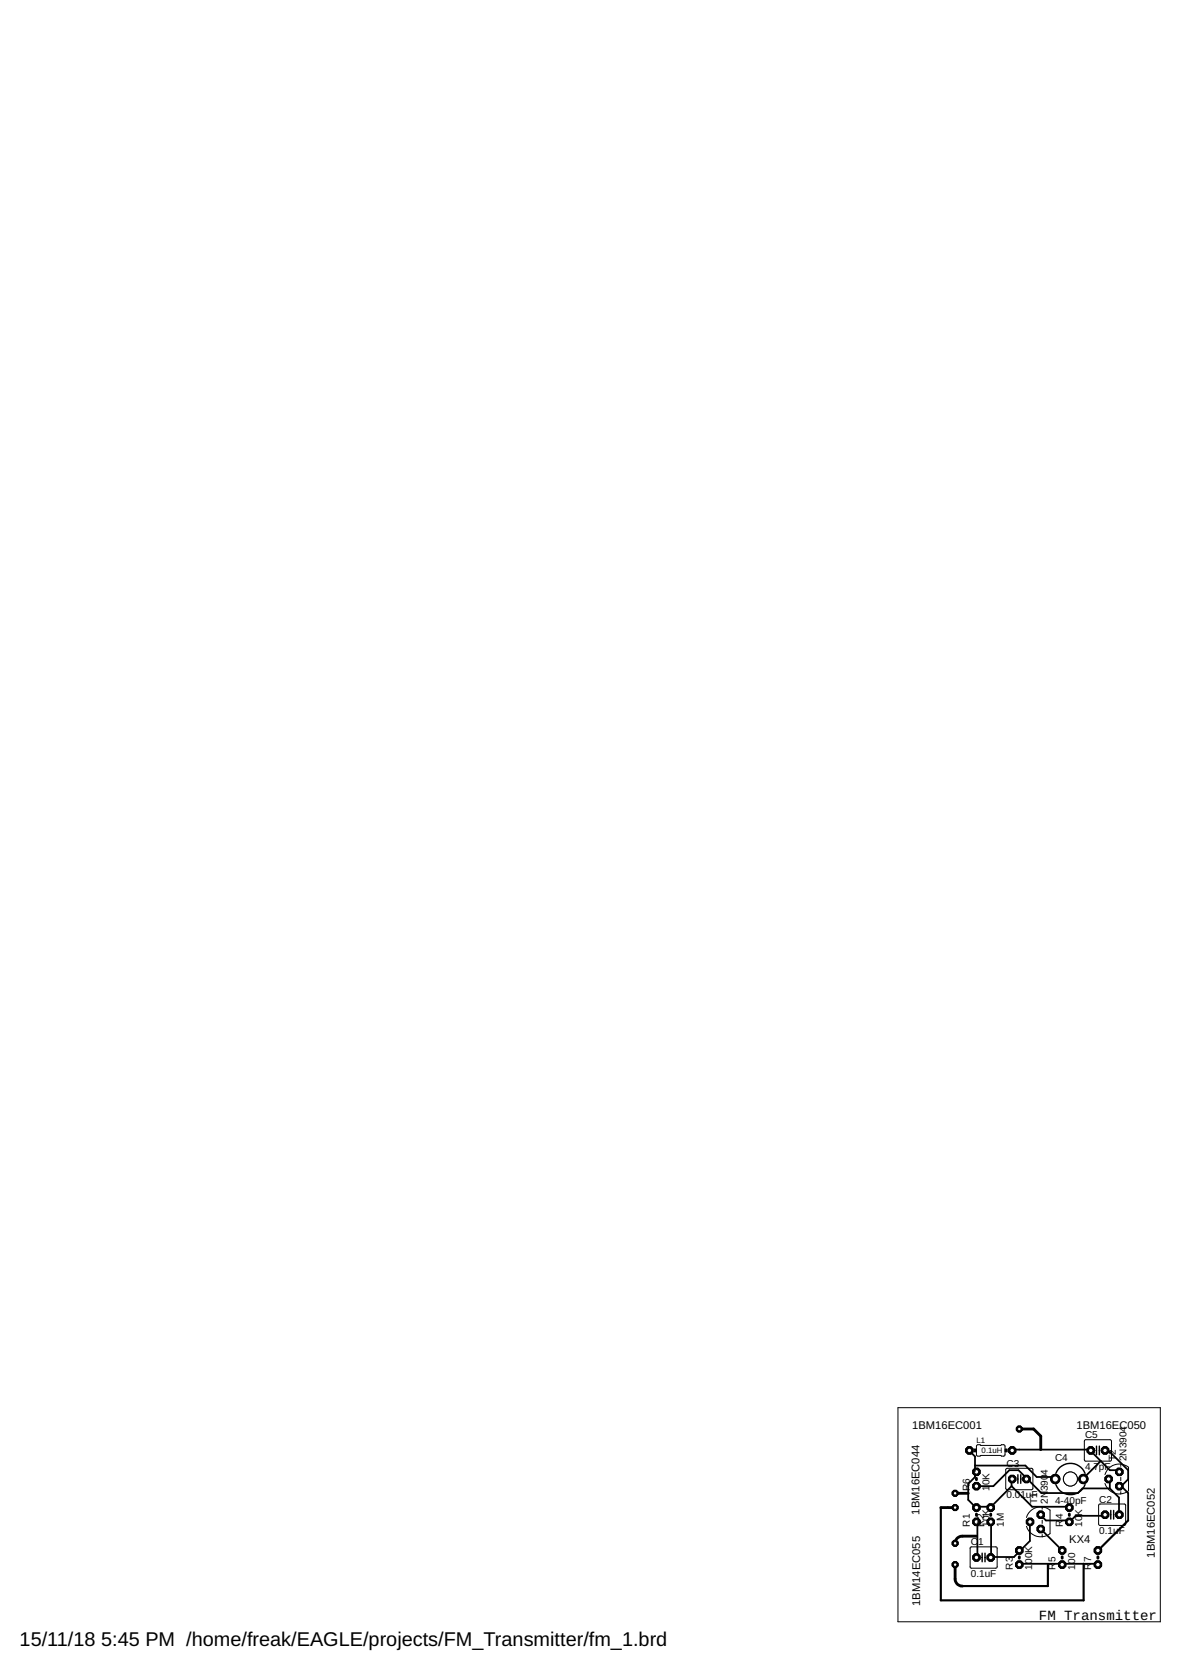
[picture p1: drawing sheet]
<svg xmlns="http://www.w3.org/2000/svg" width="210mm" height="297mm" viewBox="0 0 210 297" stroke-linecap="round" stroke-linejoin="round" font-family="sans-serif">
<circle cx="173.5" cy="276.9" r=".71" fill="#000" stroke="#000" stroke-width=".18"/>
<circle cx="173.5" cy="276.9" r=".4" fill="#fff" stroke="#000" stroke-width=".18"/>
<circle cx="176.1" cy="276.9" r=".71" fill="#000" stroke="#000" stroke-width=".18"/>
<circle cx="176.1" cy="276.9" r=".4" fill="#fff" stroke="#000" stroke-width=".18"/>
<circle cx="196.4" cy="269.3" r=".71" fill="#000" stroke="#000" stroke-width=".18"/>
<circle cx="196.4" cy="269.3" r=".4" fill="#fff" stroke="#000" stroke-width=".18"/>
<circle cx="198.9" cy="269.3" r=".71" fill="#000" stroke="#000" stroke-width=".18"/>
<circle cx="198.9" cy="269.3" r=".4" fill="#fff" stroke="#000" stroke-width=".18"/>
<circle cx="179.9" cy="262.9" r=".71" fill="#000" stroke="#000" stroke-width=".18"/>
<circle cx="179.9" cy="262.9" r=".4" fill="#fff" stroke="#000" stroke-width=".18"/>
<circle cx="182.4" cy="262.9" r=".71" fill="#000" stroke="#000" stroke-width=".18"/>
<circle cx="182.4" cy="262.9" r=".4" fill="#fff" stroke="#000" stroke-width=".18"/>
<circle cx="187.6" cy="262.9" r=".83" fill="#000" stroke="#000" stroke-width=".18"/>
<circle cx="187.6" cy="262.9" r=".55" fill="#fff" stroke="#000" stroke-width=".18"/>
<circle cx="192.6" cy="262.9" r=".83" fill="#000" stroke="#000" stroke-width=".18"/>
<circle cx="192.6" cy="262.9" r=".55" fill="#fff" stroke="#000" stroke-width=".18"/>
<circle cx="193.9" cy="257.8" r=".71" fill="#000" stroke="#000" stroke-width=".18"/>
<circle cx="193.9" cy="257.8" r=".4" fill="#fff" stroke="#000" stroke-width=".18"/>
<circle cx="196.4" cy="257.8" r=".71" fill="#000" stroke="#000" stroke-width=".18"/>
<circle cx="196.4" cy="257.8" r=".4" fill="#fff" stroke="#000" stroke-width=".18"/>
<circle cx="172.3" cy="257.8" r=".71" fill="#000" stroke="#000" stroke-width=".18"/>
<circle cx="172.3" cy="257.8" r=".4" fill="#fff" stroke="#000" stroke-width=".18"/>
<circle cx="179.9" cy="257.8" r=".71" fill="#000" stroke="#000" stroke-width=".18"/>
<circle cx="179.9" cy="257.8" r=".4" fill="#fff" stroke="#000" stroke-width=".18"/>
<circle cx="173.5" cy="270.5" r=".71" fill="#000" stroke="#000" stroke-width=".18"/>
<circle cx="173.5" cy="270.5" r=".4" fill="#fff" stroke="#000" stroke-width=".18"/>
<circle cx="173.5" cy="268" r=".71" fill="#000" stroke="#000" stroke-width=".18"/>
<circle cx="173.5" cy="268" r=".4" fill="#fff" stroke="#000" stroke-width=".18"/>
<circle cx="176.1" cy="270.5" r=".71" fill="#000" stroke="#000" stroke-width=".18"/>
<circle cx="176.1" cy="270.5" r=".4" fill="#fff" stroke="#000" stroke-width=".18"/>
<circle cx="176.1" cy="268" r=".71" fill="#000" stroke="#000" stroke-width=".18"/>
<circle cx="176.1" cy="268" r=".4" fill="#fff" stroke="#000" stroke-width=".18"/>
<circle cx="181.2" cy="278.1" r=".71" fill="#000" stroke="#000" stroke-width=".18"/>
<circle cx="181.2" cy="278.1" r=".4" fill="#fff" stroke="#000" stroke-width=".18"/>
<circle cx="181.2" cy="275.6" r=".71" fill="#000" stroke="#000" stroke-width=".18"/>
<circle cx="181.2" cy="275.6" r=".4" fill="#fff" stroke="#000" stroke-width=".18"/>
<circle cx="190.1" cy="270.5" r=".71" fill="#000" stroke="#000" stroke-width=".18"/>
<circle cx="190.1" cy="270.5" r=".4" fill="#fff" stroke="#000" stroke-width=".18"/>
<circle cx="190.1" cy="268" r=".71" fill="#000" stroke="#000" stroke-width=".18"/>
<circle cx="190.1" cy="268" r=".4" fill="#fff" stroke="#000" stroke-width=".18"/>
<circle cx="188.8" cy="278.1" r=".71" fill="#000" stroke="#000" stroke-width=".18"/>
<circle cx="188.8" cy="278.1" r=".4" fill="#fff" stroke="#000" stroke-width=".18"/>
<circle cx="188.8" cy="275.6" r=".71" fill="#000" stroke="#000" stroke-width=".18"/>
<circle cx="188.8" cy="275.6" r=".4" fill="#fff" stroke="#000" stroke-width=".18"/>
<circle cx="173.5" cy="264.2" r=".71" fill="#000" stroke="#000" stroke-width=".18"/>
<circle cx="173.5" cy="264.2" r=".4" fill="#fff" stroke="#000" stroke-width=".18"/>
<circle cx="173.5" cy="261.6" r=".71" fill="#000" stroke="#000" stroke-width=".18"/>
<circle cx="173.5" cy="261.6" r=".4" fill="#fff" stroke="#000" stroke-width=".18"/>
<circle cx="195.1" cy="278.1" r=".71" fill="#000" stroke="#000" stroke-width=".18"/>
<circle cx="195.1" cy="278.1" r=".4" fill="#fff" stroke="#000" stroke-width=".18"/>
<circle cx="195.1" cy="275.6" r=".71" fill="#000" stroke="#000" stroke-width=".18"/>
<circle cx="195.1" cy="275.6" r=".4" fill="#fff" stroke="#000" stroke-width=".18"/>
<circle cx="185" cy="269.3" r=".71" fill="#000" stroke="#000" stroke-width=".18"/>
<circle cx="185" cy="269.3" r=".4" fill="#fff" stroke="#000" stroke-width=".18"/>
<circle cx="183.1" cy="270.5" r=".71" fill="#000" stroke="#000" stroke-width=".18"/>
<circle cx="183.1" cy="270.5" r=".4" fill="#fff" stroke="#000" stroke-width=".18"/>
<circle cx="185" cy="271.8" r=".71" fill="#000" stroke="#000" stroke-width=".18"/>
<circle cx="185" cy="271.8" r=".4" fill="#fff" stroke="#000" stroke-width=".18"/>
<circle cx="198.9" cy="261.6" r=".71" fill="#000" stroke="#000" stroke-width=".18"/>
<circle cx="198.9" cy="261.6" r=".4" fill="#fff" stroke="#000" stroke-width=".18"/>
<circle cx="197" cy="262.9" r=".71" fill="#000" stroke="#000" stroke-width=".18"/>
<circle cx="197" cy="262.9" r=".4" fill="#fff" stroke="#000" stroke-width=".18"/>
<circle cx="198.9" cy="264.2" r=".71" fill="#000" stroke="#000" stroke-width=".18"/>
<circle cx="198.9" cy="264.2" r=".4" fill="#fff" stroke="#000" stroke-width=".18"/>
<circle cx="169.8" cy="274.3" r=".57" fill="#000" stroke="#000" stroke-width=".18"/>
<circle cx="169.8" cy="274.3" r=".32" fill="#fff" stroke="#000" stroke-width=".18"/>
<circle cx="169.8" cy="278.1" r=".57" fill="#000" stroke="#000" stroke-width=".18"/>
<circle cx="169.8" cy="278.1" r=".32" fill="#fff" stroke="#000" stroke-width=".18"/>
<circle cx="181.2" cy="254" r=".57" fill="#000" stroke="#000" stroke-width=".18"/>
<circle cx="181.2" cy="254" r=".32" fill="#fff" stroke="#000" stroke-width=".18"/>
<circle cx="169.8" cy="265.5" r=".57" fill="#000" stroke="#000" stroke-width=".18"/>
<circle cx="169.8" cy="265.5" r=".32" fill="#fff" stroke="#000" stroke-width=".18"/>
<circle cx="169.8" cy="268" r=".57" fill="#000" stroke="#000" stroke-width=".18"/>
<circle cx="169.8" cy="268" r=".32" fill="#fff" stroke="#000" stroke-width=".18"/>
<g fill="none" stroke="#000" stroke-width=".32">
<path d="M172.3 257.8l1 1.1v2.5M179.9 257.8l.3-.1h13.4l2 2M195.6 259.7l1.7 1.6h1.6v.3M195.6 259.7l-3 3.2M196.4 257.8v.3h.9l3.2 3.2v1.7l-1.2 1.2M173.3 260.5h8.9l2.1 2.1h3.2l.1 .3M173.5 261.6h-.2v1l-1.2 1.2v2.8l1.4 1.4 .2-.2h2l.4 .2 3.7-3.8M173.5 270.5l.2 .2v6.1l-.2 .1M173.5 264.2h3.1l2.8-2.9h1.6l1.2 1.3 .2 .3 .2 .1 2.5 2.4h6.5l.8-.8h4.9M176.1 270.5v6.3M176.1 276.8v.1M179.8 264.2l3.7 3.6h6.4l.2 .2"/>
<path d="M179.9 262.9l-.1 .1v1.2M181.2 278.1l.2-.1h7.3l.1 .1 .3-.1h5.7l.3 .1M183.1 270.5l-.1 3.4-1.6 1.6-.2 .1-.2 .3-.8 .9h-4.1M185 269.3l.9 1h4l.2 .2 1.1-1h4.8l.4-.2M185 271.8l3.8 3.8M195.2 275.5l-.1 .1M197 262.9l.3 .1v1.6M197.3 264.6l1.6 1.6v3.1M198.9 264.2h.4M199.3 264.2l1.2 1.2v4.9"/>
</g>
<path d="M181.2 254h2.5l1.3 1.3v2.4M167.2 268h1.2M168.5 268h1.3M169.8 278.1v2.9l.4 .7 .8 .2M169.8 265.5h2.3M173.5 273.1h-2.8l-.7 .4-.2 .8" fill="none" stroke="#000" stroke-width=".51"/>
<path d="M167.2 268v16.5h25.4v-6.5M186.2 278.1v3.8h-15.2M200.5 270.3l-5.3 5.2" fill="none" stroke="#000" stroke-width=".38"/>
<circle cx="173.5" cy="276.9" r=".71" fill="#000" stroke="#000" stroke-width=".18"/>
<circle cx="173.5" cy="276.9" r=".4" fill="#fff" stroke="#000" stroke-width=".18"/>
<circle cx="176.1" cy="276.9" r=".71" fill="#000" stroke="#000" stroke-width=".18"/>
<circle cx="176.1" cy="276.9" r=".4" fill="#fff" stroke="#000" stroke-width=".18"/>
<circle cx="196.4" cy="269.3" r=".71" fill="#000" stroke="#000" stroke-width=".18"/>
<circle cx="196.4" cy="269.3" r=".4" fill="#fff" stroke="#000" stroke-width=".18"/>
<circle cx="198.9" cy="269.3" r=".71" fill="#000" stroke="#000" stroke-width=".18"/>
<circle cx="198.9" cy="269.3" r=".4" fill="#fff" stroke="#000" stroke-width=".18"/>
<circle cx="179.9" cy="262.9" r=".71" fill="#000" stroke="#000" stroke-width=".18"/>
<circle cx="179.9" cy="262.9" r=".4" fill="#fff" stroke="#000" stroke-width=".18"/>
<circle cx="182.4" cy="262.9" r=".71" fill="#000" stroke="#000" stroke-width=".18"/>
<circle cx="182.4" cy="262.9" r=".4" fill="#fff" stroke="#000" stroke-width=".18"/>
<circle cx="187.6" cy="262.9" r=".83" fill="#000" stroke="#000" stroke-width=".18"/>
<circle cx="187.6" cy="262.9" r=".55" fill="#fff" stroke="#000" stroke-width=".18"/>
<circle cx="192.6" cy="262.9" r=".83" fill="#000" stroke="#000" stroke-width=".18"/>
<circle cx="192.6" cy="262.9" r=".55" fill="#fff" stroke="#000" stroke-width=".18"/>
<circle cx="193.9" cy="257.8" r=".71" fill="#000" stroke="#000" stroke-width=".18"/>
<circle cx="193.9" cy="257.8" r=".4" fill="#fff" stroke="#000" stroke-width=".18"/>
<circle cx="196.4" cy="257.8" r=".71" fill="#000" stroke="#000" stroke-width=".18"/>
<circle cx="196.4" cy="257.8" r=".4" fill="#fff" stroke="#000" stroke-width=".18"/>
<circle cx="172.3" cy="257.8" r=".71" fill="#000" stroke="#000" stroke-width=".18"/>
<circle cx="172.3" cy="257.8" r=".4" fill="#fff" stroke="#000" stroke-width=".18"/>
<circle cx="179.9" cy="257.8" r=".71" fill="#000" stroke="#000" stroke-width=".18"/>
<circle cx="179.9" cy="257.8" r=".4" fill="#fff" stroke="#000" stroke-width=".18"/>
<circle cx="173.5" cy="270.5" r=".71" fill="#000" stroke="#000" stroke-width=".18"/>
<circle cx="173.5" cy="270.5" r=".4" fill="#fff" stroke="#000" stroke-width=".18"/>
<circle cx="173.5" cy="268" r=".71" fill="#000" stroke="#000" stroke-width=".18"/>
<circle cx="173.5" cy="268" r=".4" fill="#fff" stroke="#000" stroke-width=".18"/>
<circle cx="176.1" cy="270.5" r=".71" fill="#000" stroke="#000" stroke-width=".18"/>
<circle cx="176.1" cy="270.5" r=".4" fill="#fff" stroke="#000" stroke-width=".18"/>
<circle cx="176.1" cy="268" r=".71" fill="#000" stroke="#000" stroke-width=".18"/>
<circle cx="176.1" cy="268" r=".4" fill="#fff" stroke="#000" stroke-width=".18"/>
<circle cx="181.2" cy="278.1" r=".71" fill="#000" stroke="#000" stroke-width=".18"/>
<circle cx="181.2" cy="278.1" r=".4" fill="#fff" stroke="#000" stroke-width=".18"/>
<circle cx="181.2" cy="275.6" r=".71" fill="#000" stroke="#000" stroke-width=".18"/>
<circle cx="181.2" cy="275.6" r=".4" fill="#fff" stroke="#000" stroke-width=".18"/>
<circle cx="190.1" cy="270.5" r=".71" fill="#000" stroke="#000" stroke-width=".18"/>
<circle cx="190.1" cy="270.5" r=".4" fill="#fff" stroke="#000" stroke-width=".18"/>
<circle cx="190.1" cy="268" r=".71" fill="#000" stroke="#000" stroke-width=".18"/>
<circle cx="190.1" cy="268" r=".4" fill="#fff" stroke="#000" stroke-width=".18"/>
<circle cx="188.8" cy="278.1" r=".71" fill="#000" stroke="#000" stroke-width=".18"/>
<circle cx="188.8" cy="278.1" r=".4" fill="#fff" stroke="#000" stroke-width=".18"/>
<circle cx="188.8" cy="275.6" r=".71" fill="#000" stroke="#000" stroke-width=".18"/>
<circle cx="188.8" cy="275.6" r=".4" fill="#fff" stroke="#000" stroke-width=".18"/>
<circle cx="173.5" cy="264.2" r=".71" fill="#000" stroke="#000" stroke-width=".18"/>
<circle cx="173.5" cy="264.2" r=".4" fill="#fff" stroke="#000" stroke-width=".18"/>
<circle cx="173.5" cy="261.6" r=".71" fill="#000" stroke="#000" stroke-width=".18"/>
<circle cx="173.5" cy="261.6" r=".4" fill="#fff" stroke="#000" stroke-width=".18"/>
<circle cx="195.1" cy="278.1" r=".71" fill="#000" stroke="#000" stroke-width=".18"/>
<circle cx="195.1" cy="278.1" r=".4" fill="#fff" stroke="#000" stroke-width=".18"/>
<circle cx="195.1" cy="275.6" r=".71" fill="#000" stroke="#000" stroke-width=".18"/>
<circle cx="195.1" cy="275.6" r=".4" fill="#fff" stroke="#000" stroke-width=".18"/>
<circle cx="185" cy="269.3" r=".71" fill="#000" stroke="#000" stroke-width=".18"/>
<circle cx="185" cy="269.3" r=".4" fill="#fff" stroke="#000" stroke-width=".18"/>
<circle cx="183.1" cy="270.5" r=".71" fill="#000" stroke="#000" stroke-width=".18"/>
<circle cx="183.1" cy="270.5" r=".4" fill="#fff" stroke="#000" stroke-width=".18"/>
<circle cx="185" cy="271.8" r=".71" fill="#000" stroke="#000" stroke-width=".18"/>
<circle cx="185" cy="271.8" r=".4" fill="#fff" stroke="#000" stroke-width=".18"/>
<circle cx="198.9" cy="261.6" r=".71" fill="#000" stroke="#000" stroke-width=".18"/>
<circle cx="198.9" cy="261.6" r=".4" fill="#fff" stroke="#000" stroke-width=".18"/>
<circle cx="197" cy="262.9" r=".71" fill="#000" stroke="#000" stroke-width=".18"/>
<circle cx="197" cy="262.9" r=".4" fill="#fff" stroke="#000" stroke-width=".18"/>
<circle cx="198.9" cy="264.2" r=".71" fill="#000" stroke="#000" stroke-width=".18"/>
<circle cx="198.9" cy="264.2" r=".4" fill="#fff" stroke="#000" stroke-width=".18"/>
<circle cx="169.8" cy="274.3" r=".57" fill="#000" stroke="#000" stroke-width=".18"/>
<circle cx="169.8" cy="274.3" r=".32" fill="#fff" stroke="#000" stroke-width=".18"/>
<circle cx="169.8" cy="278.1" r=".57" fill="#000" stroke="#000" stroke-width=".18"/>
<circle cx="169.8" cy="278.1" r=".32" fill="#fff" stroke="#000" stroke-width=".18"/>
<circle cx="181.2" cy="254" r=".57" fill="#000" stroke="#000" stroke-width=".18"/>
<circle cx="181.2" cy="254" r=".32" fill="#fff" stroke="#000" stroke-width=".18"/>
<circle cx="169.8" cy="265.5" r=".57" fill="#000" stroke="#000" stroke-width=".18"/>
<circle cx="169.8" cy="265.5" r=".32" fill="#fff" stroke="#000" stroke-width=".18"/>
<circle cx="169.8" cy="268" r=".57" fill="#000" stroke="#000" stroke-width=".18"/>
<circle cx="169.8" cy="268" r=".32" fill="#fff" stroke="#000" stroke-width=".18"/>
<g fill="none" stroke="#000" stroke-width=".18">
<path d="M159.6 250.2h46.6v38.1h-46.6zM173.6 256.9l.6-.1 .1 .1h3.6l.1-.1h.5l.1 .3v1.6l-.2 .1h-.4l-.1-.1h-3.6l-.1 .1h-.5l-.2-.2zM192.8 256h4.7v3.7h-4.7zM194.8 257.8h.1M195.4 257.8h.1M172.5 275h4.7v3.7h-4.7zM173.3 261.4v.2M174.4 276.9h.2M175.1 276.9h.1M178.8 261.2l.2-.2 4.5 .1v3.6h-4.7zM180.8 262.9h.1M181.4 262.9h.1"/>
<path d="M182.4 269.7a2.67 2.67 0 0 1 4.2-1.3v4.2l-.6 .4-.8 .2M182.4 271.3a2.67 2.67 0 0 0 2.8 1.9M185.2 267.9v.4M185.2 270.2v.6M185.2 272.8v.4M189.4 262.5l1.2 1.3M189.8 262l1.4 1.3M195.3 267.4h4.7v3.7h-4.7zM196.4 262.1a2.67 2.67 0 0 1 4.2-1.3v4.2l-.7 .4-.7 .2M196.4 263.7a2.66 2.66 0 0 0 2.8 1.9M197.3 269.3h.1M197.9 269.3h.2"/>
<path d="M199.2 260.3v.4M199.2 262.6v.6M199.2 265.2v.4"/>
<circle cx="190.2" cy="262.9" r="1.25"/>
<circle cx="190.2" cy="262.9" r=".99"/>
</g>
<path d="M194.9 257.1v1.5M195.4 257.1v1.5M174.6 276.1v1.5M175.1 276.1v1.5M180.9 262.1v1.6M181.4 262.1v1.6M187.7 261.9a2.77 2.77 0 0 1 2.6-1.8 2.77 2.77 0 0 1 2.5 1.8M187.7 263.9a2.77 2.77 0 0 0 2.6 1.8 2.77 2.77 0 0 0 2.5-1.8M197.4 268.5v1.5M197.9 268.5v1.5" fill="none" stroke="#000" stroke-width=".25"/>
<path d="M173.2 257.6h.3v.5h-.3zM178.6 257.6h.4v.5h-.4z" fill="#000" stroke="#000" stroke-width=".18"/>
<path d="M173.5 262.8v.2M173.5 269.1v.3M176.1 269.1v.3M181.2 276.7v.3M188.8 276.7v.3M190.1 269.1v.3M195.1 276.7v.3" fill="none" stroke="#000" stroke-width=".51"/>
<circle cx="190.2" cy="262.9" r="1.25" fill="#fff" stroke="#000" stroke-width=".18"/>
<g font-size="3.5">
<text x="3.5" y="292.5">15/11/18</text>
<text x="18" y="292.5">5:45 PM /home/freak/EAGLE/projects/FM_Transmitter/fm_1.brd</text>
</g>
<text font-size="2.5" x="184.7" y="287.9">FM Transmitter</text>
<g font-size="2">
<text x="162.1" y="254">1BM16EC001</text>
<text x="191.3" y="254">1BM16EC050</text>
<text x="163.4" y="269.3" transform="rotate(-90 163.4 269.3)">1BM16EC044</text>
<text x="190.1" y="274.3">KX4</text>
<text x="205.3" y="276.9" transform="rotate(-90 205.3 276.9)">1BM16EC052</text>
<text x="163.6" y="285.4" transform="rotate(-90 163.6 285.4)">1BM14EC055</text>
</g>
<g font-size="1.8">
<text x="192.8" y="255.7">C5</text>
<text x="178.9" y="260.8">C3</text>
<text x="186.2" y="262.1" transform="rotate(-90 186.2 262.1)">4</text>
<text x="187.5" y="259.7">C4</text>
<text x="192.8" y="261.3">4.7pF</text>
<text x="198.3" y="259.7" transform="rotate(-90 198.3 259.7)">T2</text>
<text x="200.2" y="259.7" transform="rotate(-90 200.2 259.7)">2N3904</text>
<text x="172.4" y="265" transform="rotate(-90 172.4 265)">R6</text>
<text x="175.9" y="265" transform="rotate(-90 175.9 265)">1</text>
<text x="175.9" y="264.1" transform="rotate(-90 175.9 264.1)">0K</text>
<text x="178.9" y="266.3">0.01uF</text>
<text x="184.3" y="267.4" transform="rotate(-90 184.3 267.4)">T1</text>
<text x="186.2" y="267.4" transform="rotate(-90 186.2 267.4)">2N</text>
<text x="186.2" y="265.1" transform="rotate(-90 186.2 265.1)">390</text>
<text x="187.5" y="267.4">4-40pF</text>
<text x="192.4" y="269.4" transform="rotate(-90 192.4 269.4)">K</text>
<text x="195.4" y="267.1">C2</text>
<text x="172.4" y="271.4" transform="rotate(-90 172.4 271.4)">R1</text>
<text x="172.5" y="274.7">C</text>
<text x="173.8" y="274.7">1</text>
<text x="174.9" y="271.4" transform="rotate(-90 174.9 271.4)">R2</text>
<text x="175.9" y="271.4" transform="rotate(-90 175.9 271.4)">10K</text>
<text x="178.4" y="271.4" transform="rotate(-90 178.4 271.4)">1M</text>
<text x="188.9" y="271.4" transform="rotate(-90 188.9 271.4)">R</text>
<text x="188.9" y="270.1" transform="rotate(-90 188.9 270.1)">4</text>
<text x="192.4" y="271.4" transform="rotate(-90 192.4 271.4)">10</text>
<text x="195.4" y="272.7">0.1uF</text>
<text x="172.5" y="280.3">0.1uF</text>
<text x="180" y="279" transform="rotate(-90 180 279)">R3</text>
<text x="183.5" y="279" transform="rotate(-90 183.5 279)">100K</text>
<text x="187.6" y="279" transform="rotate(-90 187.6 279)">R</text>
<text x="187.6" y="277.7" transform="rotate(-90 187.6 277.7)">5</text>
<text x="191.1" y="279" transform="rotate(-90 191.1 279)">100</text>
<text x="194" y="279" transform="rotate(-90 194 279)">R</text>
<text x="194" y="277.7" transform="rotate(-90 194 277.7)">7</text>
</g>
<g font-size="1.4">
<text x="173.6" y="256.5">L1</text>
<text x="174.5" y="258.3">0.1uH</text>
</g>
</svg>
